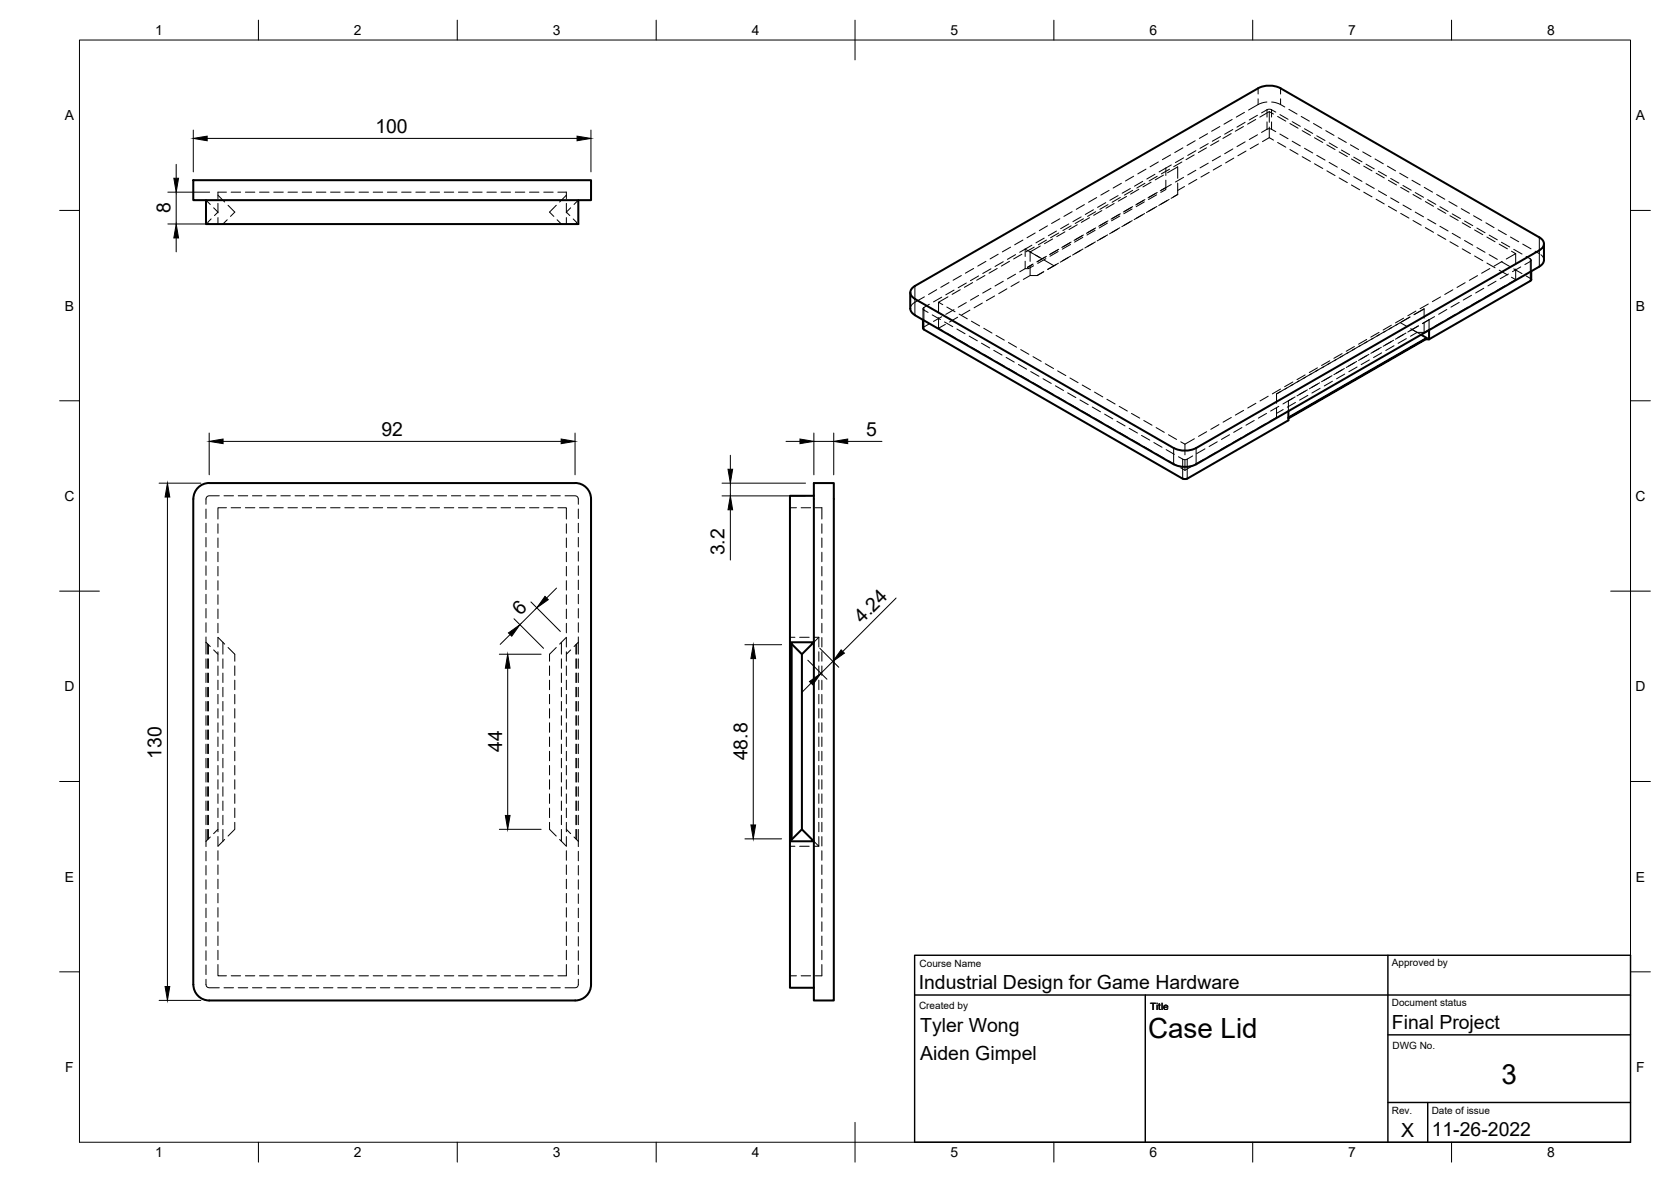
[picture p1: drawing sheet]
<svg xmlns="http://www.w3.org/2000/svg" width="420mm" height="297mm" viewBox="0 0 420 297" stroke-linecap="round" stroke-linejoin="round" font-family="sans-serif">
<!-- layer: Hidden -->
<g fill="none" stroke="#000" stroke-width=".25">
<path d="M294.3 38.9l-2 1.2M297.4 37.2l-2 1.1M297.6 39.7l-2 1.2M300.3 38.9l-2.1 1.2M300.5 35.4l-2 1.2M300.7 37.9l-2.1 1.2M303.4 37.2l-2.1 1.1M303.6 33.6l-2 1.2M303.8 36.1l-2.1 1.2M306.5 35.4l-2.1 1.2M306.7 31.8l-2 1.2M306.9 34.3l-2.1 1.2"/>
<path d="M306.9 39.2l-2.1 1.2M309.6 33.6l-2.1 1.2M309.8 30l-2 1.2M310 32.5l-2.1 1.2M310 37.4l-2.1 1.2M310.2 39.7l-2 1.2M312.7 31.8l-2.1 1.2M312.9 28.2l-2 1.2M313.1 30.7l-2.1 1.2M313.1 35.7l-2.1 1.1M313.3 38l-2 1.1M315.7 30l-2 1.2"/>
<path d="M316.2 29l-2.1 1.1M316.2 33.9l-2.1 1.2M316.4 36.2l-2.1 1.2M318.6 25.6l-1.8 .5-2.9 1.6M319.2 28.1v2.6M319.2 31.9v2.7M319.2 34.6l1 .6M319.2 34.6l-1.8 1M319.7 25.6l1.8 .5 1.5 .8M320.2 28.7l-1-.6-2.4 1.3M320.8 28.2l-1.2-.7-.5-.1-1.9 1M320.8 33.1l-1.1-.6-.6-.2-1.9 1"/>
<path d="M321.2 29.3l2.1 1.1M321.2 35.8l2.1 1.2M321.8 28.8l2.1 1.2M321.8 33.7l2.1 1.2M324.1 27.5l2 1.2M324.3 31l2.1 1.2M324.3 37.6l2.1 1.2M324.9 30.6l2.1 1.2M324.9 35.5l2.1 1.2M327.2 29.3l2 1.1M327.4 32.8l2.1 1.2M327.4 39.4l2.1 1.2"/>
<path d="M328 32.3l2.1 1.2M328 37.3l2.1 1.1M330.3 31l2 1.2M330.5 34.6l2.1 1.2M331.1 34.1l2.1 1.2M331.1 39l2.1 1.2M333.4 32.8l2 1.2M333.6 36.4l2.1 1.2M334.2 35.9l2.1 1.2M336.5 34.6l2 1.2M336.7 38.2l2.1 1.2M337.3 37.7l2 1.2"/>
<path d="M339.6 36.4l2 1.2M339.8 39.9l2.1 1.3M340.4 39.5l2.1 1.2M342.6 38.2l2.1 1.2M345.7 39.9l2.1 1.3M51.8 50.3l1.1 1.1M53.1 55l-.9 .9 .2 .4M53.7 52.2l1.1 1.1-.9 .9M54.8 49.1l1.7 1.7M54.8 51.1v2.4M54.8 54.7v1.6M56.9 48.3h-2.1v1.6"/>
<path d="M57.1 55.2l-1.1 1.1M57.3 51.6l1.7 1.7-1 1.1M58.1 48.3h2.4M61.7 48.3h2.4M65.3 48.3h2.3M68.8 48.3h2.4M72.4 48.3h2.4M76 48.3h2.4M79.5 48.3h2.4M83.1 48.3h2.4M86.7 48.3h2.4M90.3 48.3h2.3"/>
<path d="M93.8 48.3h2.4M97.4 48.3h2.4M101 48.3h2.4M104.6 48.3h2.3M108.1 48.3h2.4M111.7 48.3h2.4M115.3 48.3h2.4M118.9 48.3h2.3M122.4 48.3h2.4M126 48.3h2.4M129.6 48.3h2.4M133.1 48.3h2.4"/>
<path d="M136.7 48.3h2.4M139.9 51.6l-1.7 1.7 1.1 1.1M140.1 55.2l1.1 1.1M140.3 48.3h2.1v1.6M142.4 51.1v2.4M142.4 54.7v1.6M142.4 49.1l-1.7 1.7M143.5 52.2l-1.1 1.1 .9 .9M144.1 55l.9 .9-.2 .4M145.4 50.3l-1.1 1.1M260.3 58.6l-2.1 1.1M262.6 59.8l-2.1 1.2"/>
<path d="M263.4 56.8l-2.1 1.2M265.6 58.1l-2 1.2M266.2 58.6l-2 1.1M266.5 55l-2.1 1.2M267.8 58.3l-2.1 1.2M268.7 56.3l-2 1.2M269.3 56.8l-2 1.1M269.6 53.2l-2.1 1.2M270.9 56.5l-2.1 1.2M271.8 54.5l-2 1.2M272.3 59.7l-2.1 1.1M272.4 59.1l-2.3 1.3"/>
<path d="M272.4 55l-2.1 1.2M272.7 51.4l-2.1 1.2M274 54.7l-2.1 1.2M274.9 52.7l-2 1.2M275.4 57.9l-2.1 1.2M275.5 57.3l-2.3 1.3M275.5 53.2l-2 1.2M275.8 49.6l-2.1 1.2M277.1 52.9l-2.1 1.2M278 50.9l-2 1.2M278.4 56.1l-2 1.2M278.5 59l-2.6 1.5"/>
<path d="M278.6 55.5l-2.3 1.4M278.6 51.4l-2.1 1.2M278.9 47.8l-2.1 1.2M280.1 51.1l-2 1.2M281 57.6l-2 1.2M281.1 49.2l-2 1.1M281.4 53.9l-2 1.2M281.6 54.3l-2.1 1.2M281.6 57.2l-2.1 1.2M281.7 53.7l-2.1 1.2M281.7 49.6l-2.1 1.2M282 46.1l-2.1 1.2"/>
<path d="M283.3 49.4l-2.1 1.2M284.2 47.4l-2 1.2M284.5 52.1l-2.1 1.2M284.6 52.5l-2 1.2M284.7 55.4l-2.6 1.6M284.8 51.9l-2.1 1.2M284.8 47.8l-2.1 1.2M285.1 44.3l-2.1 1.2M286.3 47.6l-2 1.2M287.3 45.6l-2 1.2M287.7 50.7l-2 1.2M287.8 53.7l-2.6 1.5"/>
<path d="M287.9 50.2l-2.3 1.3M287.9 46.1l-2.1 1.2M288.1 42.5l-2 1.2M289.4 45.8l-2 1.2M290.4 43.8l-2 1.2M290.8 49l-2 1.2M290.9 51.9l-2.7 1.5M291 48.4l-2.4 1.3M291 44.3l-2.1 1.2M291.3 40.7l-2.1 1.2M292.5 44l-2 1.2M293.1 47.1v.5l-1.2 .8"/>
<path d="M293.1 47.1l-1.1 .7M293.1 47.1l-1.4 .8M293.1 42.2v1.9M293.1 45.3v1.8M293.1 42.2l-1.7 1M293.4 50.4l-2 1.2M293.6 43.4l2.5-1.5v2.9M294 50.1l-2.1 1.2M294.1 42.5l-2.1 1.2M294.5 41.5l-1.4 .7M294.5 46.4l-1.4 .7M296.1 48.9l-1.1 .6"/>
<path d="M296.1 46v2.9l-1.7 1M297.2 40.7l-2.1 1.2M297.6 44.6l-2 1.1M297.8 46.9l-1.7 1M300.7 42.8l-2.1 1.2M300.9 45.1l-2 1.2M303.8 41l-2.1 1.2M304 43.3l-2 1.2M307.1 41.5l-2 1.2M330.5 41.2l2.1 1.1M333.6 42.9l2.1 1.2M334.2 40.8l2.1 1.2"/>
<path d="M336.7 44.7l2.1 1.2M337.3 42.6l2 1.2M339.8 46.5l2.1 1.2M340.4 44.4l2.1 1.2M342.9 41.7l2.1 1.2M342.9 48.3l2.1 1.2M343.5 41.3l2 1.1M343.5 46.2l2 1.2M346 43.5l2.1 1.2M346 50.1l2.1 1.2M346.6 43l2 1.2M346.6 47.9l2 1.2"/>
<path d="M348.8 41.7l2.1 1.2M349.1 45.3l2.1 1.2M349.1 51.8l2.1 1.2M349.7 44.8l2 1.2M349.7 49.7l2 1.2M351.9 43.5l2.1 1.2M352.2 47.1l2.1 1.2M352.2 53.6l2.1 1.2M352.8 46.6l2 1.2M352.8 51.5l2 1.2M355 45.3l2.1 1.2M355.3 48.9l2.1 1.2"/>
<path d="M355.3 55.4l2.1 1.2M355.9 48.4l2 1.2M355.9 53.3l2 1.2M358.1 47.1l2.1 1.2M358.4 50.7l2 1.1M358.4 57.2l2 1.2M359 50.2l2 1.2M359 55.1l2 1.2M361.2 48.9l2.1 1.2M361.5 52.4l2 1.2M361.5 59l2 1.2M362.1 52l2 1.2"/>
<path d="M362.1 56.9l2 1.1M364.3 50.7l2.1 1.1M364.6 54.2l2 1.2M365.1 53.7l2.1 1.2M365.1 58.6l2.1 1.2M367.4 52.4l2.1 1.2M367.7 56l2 1.2M368.2 55.5l2.1 1.2M370.5 54.2l2.1 1.2M370.8 57.8l2 1.2M371.3 57.3l2.1 1.2M373.6 56l2.1 1.2"/>
<path d="M373.9 59.6l2 1.2M374.4 59.1l2.1 1.2M376.7 57.8l2.1 1.2M379.8 59.6l2.1 1.2M232.1 77.6v2.8M232.4 74.6l-2.7 1.6-.5 .5-.3 .9M233.7 76.5l-1.4 .8a.35 .35 0 0 0-.2 .3 .35 .35 0 0 0 .2 .3l1.1 .6M234.4 79.1l2.1 1.2M235.5 72.8l-2 1.2M236 76v2.6M236 79.8v2.7M236.8 79.6l-2.1 1.2"/>
<path d="M236.8 74.7l-2.1 1.2M238.1 77.2l2 1.1M238.4 74.6l-2.4 1.4 1 .6M238.6 71l-2 1.2M239.9 77.8l-2.1 1.2M239.9 72.9l-2.1 1.2M240.8 79.7l-2.1 1.2M241.2 78.9l2 1.2M241.4 72.8l-2 1.2M241.7 69.2l-2.1 1.2M243 71.1l-2.1 1.2M243 76l-2.1 1.2"/>
<path d="M243.9 77.9l-2.1 1.2M244.6 71l-2.1 1.2M244.8 67.5l-2.1 1.2M246.1 74.2l-2.1 1.2M246.1 69.3l-2.1 1.2M247 76.2l-2.1 1.2M247.6 69.2l-2 1.2M247.9 65.7l-2 1.2M249.2 72.5l-2.1 1.1M249.2 67.5l-2.1 1.2M250.1 74.4l-2.1 1.2M250.7 67.5l-2 1.2"/>
<path d="M251 63.9l-2.1 1.2M252.3 70.7l-2.1 1.2M252.3 65.8l-2.1 1.2M253.2 72.6l-2.1 1.2M253.8 65.7l-2 1.2M254.1 62.1l-2.1 1.2M255.4 68.9l-2.1 1.2M255.4 64l-2.1 1.2M256.3 70.8l-2.1 1.2M256.9 63.9l-2 1.2M257.2 60.3l-2.1 1.2M257.8 62.6v1.9"/>
<path d="M257.8 65.6v1.9M257.8 62.6l1.6 .9M257.8 67.5h.8M257.8 67.5l-1.4 .8M257.8 62.6l-1.4 .8M259 66.9v2.3h1.8l1.6-.9M259 63.3v2.4M259 69.2l-1.7 1M259.5 61.6l-1.7 1M259.7 66.4l-1.3 .8M259.8 66.4l-1.4 .8 .2 .3 1.3-.7M260 62.1l-2 1.2"/>
<path d="M260.4 64.1l1.6 1M261.6 61.8l-2.6 1.5 2.5 1.5M262.5 65.3l2.5 1.5 1.1-.6M262.8 64.6l-2 1.2M263 65l-2.1 1.2M263.1 64.4l-2.4 1.4M263.1 60.3l-2 1.2M264.7 60.1l-2.1 1.1M265 66.8l-1.6 .9M265.6 66.5l-2.1 1.2M266.1 63.2l-2.1 1.2M266.2 62.6l-2.3 1.4"/>
<path d="M268.6 64.7l-2 1.2M269 61l-2 1.2M269.2 61.4l-2.1 1.2M269.2 64.4l-2 1.1M269.3 60.8l-2 1.2M272.3 62.6l-2.6 1.5M274.8 61.1l-2 1.2M275.4 60.8l-2.1 1.2M352.9 80l-2 1.1M354.5 79.7l-2.1 1.2M354.6 79.7l-2.5 1.4M356 78.2l-2 1.2"/>
<path d="M358.1 77.6v2.4M358.1 77.6l-2.6 1.5M358.1 77.6l-2.5 1.4M359.1 76.4l-2 1.2M360.7 79.6l-1.4 .8M362.2 74.6l-2 1.2M363.8 77.8l-2.1 1.2M364.6 60.8l2 1.1M365.3 72.8l-2 1.2M366 79l-2.1 1.2M366.9 76l-2.1 1.2M367.7 62.5l2 1.2"/>
<path d="M368.2 60.4l2.1 1.2M368.4 71l-2 1.2M369.1 77.2l-2.1 1.2M370 74.2l-2.1 1.2M370.8 64.3l2 1.2M371.3 62.2l2.1 1.2M371.5 69.3l-2.1 1.1M372.2 75.4l-2.1 1.2M373.1 72.4l-2.1 1.2M373.9 66.1l2 1.2M374.4 64l2.1 1.2M374.6 67.5l-2.1 1.2"/>
<path d="M375.3 73.6l-2.1 1.2M376.2 70.7l-2.1 1.1M377 61.3l2 1.2M377 67.9l2 1.2M377.5 60.9l2.1 1.2M377.5 65.8l2.1 1.2M377.7 65.7l-2.1 1.2M378.4 71.8l-2.1 1.3M379.3 68.9l-2.1 1.1M380 63.1l1.1 .6-2.4 1.4M380 69.7l1.1 .6M380.6 62.7l2.1 1.1"/>
<path d="M380.6 67.6l2.1 1.2M381.1 63.7v2.7M381.1 67.6v2.7M381.1 70.3l-1.7 1M382.4 67.1l-2.1 1.2M382.9 61.3l2.1 1.2M383.7 64.4l1.1 .7a.35 .35 0 0 1 .2 .3 .35 .35 0 0 1-.2 .3l-1.4 .8M383.7 69.3l1.2 .7 .1 .3M385 65.4v2.8M386 63.1l1.1 .6M387.5 64l.4 .5 .3 .9M233.7 81.4l-1.4 .8-.2 .3"/>
<path d="M236 82.5l1 .6M237.5 80.9l2.1 1.2M237.7 81.5l-1.7 1M238.1 83.7l2 1.2M240.6 82.7l2.1 1.2M241.2 85.5l2 1.2M243.7 84.5l2 1.1M244.3 80.7l2 1.2M244.3 87.3l2 1.1M246.8 86.2l2.1 1.2M247.4 82.5l2 1.2M247.4 89l2 1.2"/>
<path d="M249.9 88l2 1.2M250.4 84.3l2.1 1.2M250.4 90.8l2.1 1.2M253 89.8l2 1.2M253.6 86.1l2 1.2M253.6 92.6l2 1.2M256.1 91.6l2 1.2M256.6 87.8l2.1 1.2M256.6 94.4l2.1 1.2M259.2 93.4l2 1.2M259.7 89.6l2.1 1.2M259.7 96.2l2.1 1.2"/>
<path d="M262.3 95.2l2 1.2M262.8 91.4l2.1 1.2M262.8 98l2.1 1.2M265.4 97l2 1.1M265.9 93.2l2.1 1.2M265.9 99.7l2.1 1.2M268.5 98.7l2 1.2M269 95l2.1 1.2M272.1 96.8l2.1 1.1M275.2 98.5l2.1 1.2M318.9 99.6l-2.1 1.2M321 99v2.4"/>
<path d="M322 97.8l-2.1 1.2M322.1 98.4l-1.1 .6M323.5 97.5l-2.5 1.5M325.1 96l-2.1 1.2M325.2 96.6l-2.1 1.2M325.6 99.7l-1.6 1M326.6 95.7l-2.1 1.2M328.2 94.2l-2.1 1.2M328.3 94.8l-2.1 1.2M328.7 98l-2.6 1.5M328.8 99.4l-2 1.1M329.7 93.9l-2 1.2"/>
<path d="M331.3 92.4l-2.1 1.2M331.8 96.2l-2.6 1.5M331.9 97.6l-2 1.2M332.8 92.2l-3.5 2M334.4 90.7l-2.1 1.1M334.5 91.2l-2.1 1.2M334.9 94.4l-2.6 1.5M335 95.8l-2 1.2M335.9 90.4l-2.1 1.2M337.5 92.9l-2.1 1.3M337.5 88.9l-2.1 1.2M337.5 89.5l-2 1.1"/>
<path d="M338 92.6l-2 1.2M338.1 94l-2 1.2M339 88.6l-2 1.2M340.6 87.1l-2.1 1.2M340.7 87.7l-2.1 1.2M341.1 90.8l-2.6 1.6M341.2 92.2l-2 1.2M342.1 86.8l-2.1 1.2M343.6 85.3l-2 1.2M344.2 89.1l-2.6 1.5M344.3 90.5l-2.1 1.1M345.2 85l-3.5 2.1"/>
<path d="M346.8 87.6l-2.1 1.2M346.8 83.5l-2.1 1.2M346.8 84.1l-2 1.2M347.3 87.3l-2.1 1.2M347.4 88.7l-2 1.2M348.3 83.3l-2.1 1.1M349.8 85.8l-2 1.2M349.8 81.7l-2 1.2M350.4 85.5l-2 1.2M350.5 86.9l-2.1 1.2M351.4 81.5l-3.5 2M352.1 81.1l1.6 .9"/>
<path d="M352.1 81.1l-1.1 .6M352.9 84l-2 1.2M353.5 83.7l-2 1.2M353.6 85.1l-2.1 1.2M354.7 82.6l2.6 1.5M356.6 81.9l-2.1 1.2M356.7 81.9l-2.7 1.5M358.1 83.5h-1.8l-1.7 1M358.1 81.2v2.3M359.3 80.4l-1.7 .9M359.3 80.4l-1.6 .9M359.3 80.4v2.6"/>
<path d="M359.8 82.6l-1.7 .9M362.9 80.8l-2.1 1.2M269 101.5l2.1 1.2M271.5 100.5l2.1 1.2M272.1 103.3l2.1 1.2M274.6 102.3l2.1 1.2M275.2 105.1l2.1 1.2M277.7 104.1l2.1 1.2M278.3 100.3l2.1 1.2M278.3 106.9l2.1 1.2M280.8 105.9l2.1 1.1M281.4 102.1l2.1 1.2"/>
<path d="M281.4 108.7l2.1 1.1M283.9 107.6l2.1 1.2M284.5 103.9l2.1 1.2M284.5 110.4l2.1 1.2M287 109.4l2.1 1.2M287.6 105.7l2.1 1.2M287.6 112.2l2.1 1.2M290.1 111.2l2.1 1.2M290.7 107.4l2.1 1.3M290.7 114l2.1 1.2M293.2 113l2.1 1.2M293.8 109.2l2 1.2"/>
<path d="M293.8 115.8l2 1.2M296.9 111l1 .6M296.9 117.6l1 .6M297.9 111.6v2.7M297.9 115.5v2.7M299.7 117.2l-1.8 1M299.9 114.6l-1.8 .9h-.5l-1.3-.7M300.3 110.3l-2.4 1.3M302.7 115.4l-2 1.2M303 112.8l-2.1 1.2M303.4 108.5l-2.1 1.2M305.8 113.6l-2 1.2"/>
<path d="M306.1 111l-2.1 1.2M306.5 106.7l-2.1 1.2M308.9 111.8l-2 1.2M309.2 109.2l-2.1 1.2M309.6 104.9l-2.1 1.2M312 110.1l-2 1.1M312.3 107.4l-2.1 1.3M312.7 103.1l-2.1 1.2M315.1 108.3l-2 1.2M315.4 105.7l-2.1 1.2M315.8 101.4l-2.1 1.1M318.2 106.5l-2 1.2"/>
<path d="M318.5 103.9l-2.1 1.2M321 102.5v2.4l-1.7 1M321.5 102.1l-2 1.2M322.6 102.9l-1.6 1M324 100.7v2.6M324 100.7l-1.4 .8M325.1 100.1l-1.1 .6M325.7 101.1l-2 1.2M51.8 127.9v2.4M51.8 131.5v2.4M51.8 135.1v2.3M51.8 138.6v2.4"/>
<path d="M54.8 131.6v2.4M54.8 135.2v2.4M54.8 138.8v2.4M55.1 124.6l-2.9 .1-.4 .6v1.4M56.3 124.6h2.4M56.9 127.6h-2.1v2.8M58.1 127.6h2.4M59.9 124.6h2.4M61.7 127.6h2.4M63.5 124.6h2.3M65.3 127.6h2.3M67.1 124.6h2.3"/>
<path d="M68.8 127.6h2.4M70.6 124.6h2.4M72.4 127.6h2.4M74.2 124.6h2.4M76 127.6h2.4M77.8 124.6h2.4M79.5 127.6h2.4M81.3 124.6h2.4M83.1 127.6h2.4M84.9 124.6h2.4M86.7 127.6h2.4M88.5 124.6h2.4"/>
<path d="M90.3 127.6h2.3M92.1 124.6h2.3M93.8 127.6h2.4M95.6 124.6h2.4M97.4 127.6h2.4M99.2 124.6h2.4M101 127.6h2.4M102.8 124.6h2.4M104.6 127.6h2.3M106.3 124.6h2.4M108.1 127.6h2.4M109.9 124.6h2.4"/>
<path d="M111.7 127.6h2.4M113.5 124.6h2.4M115.3 127.6h2.4M117.1 124.6h2.3M118.9 127.6h2.3M120.6 124.6h2.4M122.4 127.6h2.4M124.2 124.6h2.4M126 127.6h2.4M127.8 124.6h2.4M129.6 127.6h2.4M131.4 124.6h2.3"/>
<path d="M133.1 127.6h2.4M134.9 124.6h2.4M136.7 127.6h2.4M138.5 124.6h2.4M140.3 127.6h2.1v2.8M142.1 124.6l2.9 .1 .4 .6v1.4M142.4 131.6v2.4M142.4 135.2v2.4M142.4 138.8v2.4M145.4 127.9v2.4M145.4 131.5v2.4M145.4 135.1v2.3"/>
<path d="M145.4 138.6v2.4M198.6 127.6h1.7M201.4 127.6h2.4M205 127.6h1.7v2.8M206.7 131.6v2.4M206.7 135.2v2.4M206.7 138.8v2.4M51.8 142.2v2.4M51.8 145.8v2.4M51.8 149.4v2.3M51.8 152.9v2.4M51.8 156.5v2.4"/>
<path d="M54.8 142.4v2.3M54.8 145.9v2.4M54.8 149.5v2.4M54.8 153.1v2.4M54.8 156.6v2.4M142.4 142.4v2.3M142.4 145.9v2.4M142.4 149.5v2.4M142.4 153.1v2.4M142.4 156.6v2.4M145.4 142.2v2.4M145.4 145.8v2.4"/>
<path d="M145.4 149.4v2.3M145.4 152.9v2.4M145.4 156.5v2.4M206.7 142.4v2.3M206.7 145.9v2.4M206.7 149.5v2.4M206.7 153.1v2.4M206.7 156.6v2.4M51.8 161.4l1.1 1.1M51.8 160.1v4.3M51.8 165.6v2.3M51.8 169.1v2.4"/>
<path d="M51.8 172.7v2.4M51.8 176.3v2.4M51.8 179.9v2.4M52.2 161.8v2.6M52.2 165.6v2.3M52.2 169.1v2.4M52.2 172.7v2.4M52.2 176.3v2.4M52.2 179.9v2.4M52.4 162v2.4M52.4 165.6v2.3M52.4 169.1v2.4"/>
<path d="M52.4 172.7v2.4M52.4 176.3v2.4M52.4 179.9v2.4M53.7 163.3l1.1 1.1M54.8 160.2v2.4M54.8 163.8v2.4M54.8 167.4v2.3M54.8 170.9v2.4M54.8 174.5v2.4M54.8 178.1v2.4M54.8 160.2l1.7 1.7M56 161.4v3"/>
<path d="M56 165.6v2.3M56 169.1v2.4M56 172.7v2.4M56 176.3v2.4M56 179.9v2.4M57.3 162.7l1.7 1.7v1.8M59 167.4v2.3M59 170.9v2.4M59 174.5v2.4M59 178.1v2.4M138.2 167.4v2.3M138.2 170.9v2.4"/>
<path d="M138.2 174.5v2.4M138.2 178.1v2.4M139.9 162.7l-1.7 1.7v1.8M141.2 161.4v3M141.2 165.6v2.3M141.2 169.1v2.4M141.2 172.7v2.4M141.2 176.3v2.4M141.2 179.9v2.4M142.4 160.2v2.4M142.4 163.8v2.4M142.4 167.4v2.3"/>
<path d="M142.4 170.9v2.4M142.4 174.5v2.4M142.4 178.1v2.4M142.4 160.2l-1.7 1.7M143.5 163.3l-1.1 1.1M144.8 162v2.4M144.8 165.6v2.3M144.8 169.1v2.4M144.8 172.7v2.4M144.8 176.3v2.4M144.8 179.9v2.4M145 161.8v2.6"/>
<path d="M145 165.6v2.3M145 169.1v2.4M145 172.7v2.4M145 176.3v2.4M145 179.9v2.4M145.4 161.4l-1.1 1.1M145.4 160.1v4.3M145.4 165.6v2.3M145.4 169.1v2.4M145.4 172.7v2.4M145.4 176.3v2.4M145.4 179.9v2.4"/>
<path d="M198.6 161.4l.5 .4M198.6 160.2h1.3M201.1 160.2h2.4M204.6 160.2h1.3M205.9 160.2v2.4M205.9 163.8v2.4M205.9 167.4v2.3M205.9 170.9v2.4M205.9 174.5v2.4M205.9 178.1v2.4M205.9 160.2l-1.3 1.2M206.7 160.2v2.4"/>
<path d="M206.7 163.8v2.4M206.7 167.4v2.3M206.7 170.9v2.4M206.7 174.5v2.4M206.7 178.1v2.4M51.8 183.4v2.4M51.8 187v2.4M51.8 190.6v2.4M51.8 194.1v2.4M51.8 197.7v2.4M52.2 183.4v2.4M52.2 187v2.4"/>
<path d="M52.2 190.6v2.4M52.2 194.1v2.4M52.2 197.7v2.4M52.4 183.4v2.4M52.4 187v2.4M52.4 190.6v2.4M52.4 194.1v2.4M52.4 197.7v2.4M54.8 181.6v2.4M54.8 185.2v2.4M54.8 188.8v2.4M54.8 192.4v2.3"/>
<path d="M54.8 195.9v2.4M54.8 199.5v2.4M56 183.4v2.4M56 187v2.4M56 190.6v2.4M56 194.1v2.4M56 197.7v2.4M59 181.6v2.4M59 185.2v2.4M59 188.8v2.4M59 192.4v2.3M59 195.9v2.4"/>
<path d="M59 199.5v2.4M138.2 181.6v2.4M138.2 185.2v2.4M138.2 188.8v2.4M138.2 192.4v2.3M138.2 195.9v2.4M138.2 199.5v2.4M141.2 183.4v2.4M141.2 187v2.4M141.2 190.6v2.4M141.2 194.1v2.4M141.2 197.7v2.4"/>
<path d="M142.4 181.6v2.4M142.4 185.2v2.4M142.4 188.8v2.4M142.4 192.4v2.3M142.4 195.9v2.4M142.4 199.5v2.4M144.8 183.4v2.4M144.8 187v2.4M144.8 190.6v2.4M144.8 194.1v2.4M144.8 197.7v2.4M145 183.4v2.4"/>
<path d="M145 187v2.4M145 190.6v2.4M145 194.1v2.4M145 197.7v2.4M145.4 183.4v2.4M145.4 187v2.4M145.4 190.6v2.4M145.4 194.1v2.4M145.4 197.7v2.4M205.9 181.6v2.4M205.9 185.2v2.4M205.9 188.8v2.4"/>
<path d="M205.9 192.4v2.3M205.9 195.9v2.4M205.9 199.5v2.4M206.7 181.6v2.4M206.7 185.2v2.4M206.7 188.8v2.4M206.7 192.4v2.3M206.7 195.9v2.4M206.7 199.5v2.4M51.8 201.3v2.4M51.8 204.9v2.3M51.8 208.4v4.4"/>
<path d="M51.8 213.9v2.4M51.8 217.5v2.4M52.2 201.3v2.4M52.2 204.9v2.3M52.2 208.4v2.6M52.4 201.3v2.4M52.4 204.9v2.3M52.4 208.4v2.4M52.9 210.3l-1.1 1.1M54.8 203.1v2.4M54.8 206.7v2.3M54.8 210.2v2.4"/>
<path d="M54.8 213.8v2.4M54.8 217.4v2.4M54.8 208.4l-1.1 1.1M56 201.3v2.4M56 204.9v2.3M56 208.4v3M56.5 211l-1.7 1.7M59 206.7v1.7l-1.7 1.7M59 203.1v2.4M138.2 203.1v2.4M138.2 206.7v1.7l1.7 1.7M140.7 211l1.7 1.7"/>
<path d="M141.2 201.3v2.4M141.2 204.9v2.3M141.2 208.4v3M142.4 203.1v2.4M142.4 206.7v2.3M142.4 210.2v2.4M142.4 213.8v2.4M142.4 217.4v2.4M142.4 208.4l1.1 1.1M144.3 210.3l1.1 1.1M144.8 201.3v2.4M144.8 204.9v2.3"/>
<path d="M144.8 208.4v2.4M145 201.3v2.4M145 204.9v2.3M145 208.4v2.6M145.4 201.3v2.4M145.4 204.9v2.3M145.4 208.4v4.4M145.4 213.9v2.4M145.4 217.5v2.4M198.6 212.7h1.3M199.1 211l-.5 .4M201.1 212.7h2.4"/>
<path d="M204.6 212.7h1.3M205.9 210.2v2.5l-1.3-1.3M205.9 203.1v2.4M205.9 206.7v2.3M206.7 203.1v2.4M206.7 206.7v2.3M206.7 210.2v2.4M206.7 213.8v2.4M206.7 217.4v2.4M51.8 221.1v2.4M51.8 224.6v2.4M51.8 228.2v2.4"/>
<path d="M51.8 231.8v2.4M51.8 235.4v2.4M51.8 238.9v2.4M54.8 220.9v2.4M54.8 224.5v2.4M54.8 228.1v2.4M54.8 231.7v2.3M54.8 235.2v2.4M54.8 238.8v2.4M142.4 220.9v2.4M142.4 224.5v2.4M142.4 228.1v2.4"/>
<path d="M142.4 231.7v2.3M142.4 235.2v2.4M142.4 238.8v2.4M145.4 221.1v2.4M145.4 224.6v2.4M145.4 228.2v2.4M145.4 231.8v2.4M145.4 235.4v2.4M145.4 238.9v2.4M206.7 220.9v2.4M206.7 224.5v2.4M206.7 228.1v2.4"/>
<path d="M206.7 231.7v2.3M206.7 235.2v2.4M206.7 238.8v2.4M51.8 246.1v1.5l.4 .5 2.9 .1M51.8 242.5v2.4M54.8 242.4v2.8h2.1M56.3 248.2h2.4M58.1 245.2h2.4M59.9 248.2h2.4M61.7 245.2h2.4M63.5 248.2h2.3M65.3 245.2h2.3"/>
<path d="M67.1 248.2h2.3M68.8 245.2h2.4M70.6 248.2h2.4M72.4 245.2h2.4M74.2 248.2h2.4M76 245.2h2.4M77.8 248.2h2.4M79.5 245.2h2.4M81.3 248.2h2.4M83.1 245.2h2.4M84.9 248.2h2.4M86.7 245.2h2.4"/>
<path d="M88.5 248.2h2.4M90.3 245.2h2.3M92.1 248.2h2.3M93.8 245.2h2.4M95.6 248.2h2.4M97.4 245.2h2.4M99.2 248.2h2.4M101 245.2h2.4M102.8 248.2h2.4M104.6 245.2h2.3M106.3 248.2h2.4M108.1 245.2h2.4"/>
<path d="M109.9 248.2h2.4M111.7 245.2h2.4M113.5 248.2h2.4M115.3 245.2h2.4M117.1 248.2h2.3M118.9 245.2h2.3M120.6 248.2h2.4M122.4 245.2h2.4M124.2 248.2h2.4M126 245.2h2.4M127.8 248.2h2.4M129.6 245.2h2.4"/>
<path d="M131.4 248.2h2.3M133.1 245.2h2.4M134.9 248.2h2.4M136.7 245.2h2.4M138.5 248.2h2.4M142.4 242.4v2.8h-2.1M145.4 246.1v1.3a.8 .8 0 0 1-.8 .8h-2.5M145.4 242.5v2.4M198.6 245.2h1.7M201.4 245.2h2.4M206.7 242.4v2.8h-1.7"/>
</g>
<!-- layer: Visible -->
<g fill="none" stroke="#000" stroke-width=".51">
<path d="M48.6 45.3h100v5h-100zM51.8 50.3v6h93.6v-6M229.5 72.3l86.8-50.1a6.3 6.3 0 0 1 5.7 0l65 37.5a1.73 1.73 0 0 1 1.2 1.6 1.73 1.73 0 0 1-1.1 1.6l-86.3 49.7a6.4 6.4 0 0 1-5.7 0l-65-37.5a1.65 1.65 0 0 1-.6-2.8zM385 68.2v2.1l-.2 .3-25.5 14.7M388.2 61.3v4.4l-.4 .7-.8 .6-86.2 49.7a6.3 6.3 0 0 1-5.7 0l-65.1-37.5-.7-.6-.4-.7v-4.4M232.1 80.4v2.1l.2 .3 65.1 37.5M357.3 84.1l1.4 .8M358.5 85.3h.8M359.3 83v2.3M324 104.9l34.7-20-.2 .4-34.5 19.8M324 103.3v2.3l-25.5 14.7M49.8 122.6a4 4 0 0 1 2.8-1.2h92a4 4 0 0 1 4 4v122a4 4 0 0 1-4 4h-92a4 4 0 0 1-4-4v-122a4 4 0 0 1 1.2-2.8z"/>
<path d="M204.6 124.6h-6v36.8M204.6 121.4h5.1v130h-5.1zM297.4 120.3l.6 .1 .5-.1M198.6 162l.5-.2v49.2l-.5-.2zM198.6 162v-.6h6l-3 3M199.1 161.8l2.5 2.6v44l-2.5 2.6M198.6 211.4v36.8h6M201.6 208.4l3 3h-6v-.6"/>
</g>
<!-- layer: Hidden Narrow -->
<g fill="none" stroke="#000" stroke-width=".25">
<path d="M316.3 22.2v1.4M316.3 24.8v1.5M318.6 27.6v1.8M318.6 30.6v1.9M319.7 27.6v1.8M319.7 30.6v1.9M322 22.2v1.4M322 24.8v1.5M387.1 59.7v3.2M230 71.9v3.2M232.3 77.3v3.2M384.8 65.1v3.2"/>
<path d="M297.4 115.4v1.9M298.5 115.4v1.9"/>
</g>
<!-- layer: Visible Narrow -->
<path d="M230 75.1v4.1M384.8 68.3v2.3M387.1 62.9v4.1M232.3 80.5v2.3M295.1 112.6v4.1M297.4 117.3v3M298.5 117.3v3M300.8 112.6v4.1" fill="none" stroke="#000" stroke-width=".25"/>
<!-- layer: BORDER -->
<g fill="none" stroke="#000" stroke-width=".25">
<path d="M20 10.1h390v276.9h-390zM65 5.1v5M115 5.1v5M165 5.1v5M215 5.1v10M265 5.1v5M315 5.1v5M365 5.1v5M15 52.9h5M410 52.9h5M15 100.7h5M410 100.7h5"/>
<path d="M15 148.6h10M405 148.6h10M15 196.4h5M410 196.4h5M15 244.2h5M410 244.2h5M65 287v5M115 287v5M165 287v5M215 282.1v9.9M265 287v5M315 287v5"/>
<path d="M365 287v5"/>
</g>
<!-- layer: TITLEBLOCK -->
<path d="M230 240.1h180v46.9h-180zM230 250h180M288 250v37M349 240.1v46.9M349 277.1h61M349 260.1h61M359 277.1v9.9" fill="none" stroke="#000" stroke-width=".36"/>
<!-- layer: FD_Dimensions -->
<g fill="none" stroke="#000" stroke-width=".25">
<path d="M48.6 32.7v10.5M52.1 34.8h93M148.6 32.7v10.5M42.2 48.3h10.5M42.2 56.3h10.5M44.3 41.3v3.5M44.3 48.3v8M44.3 59.8v3.5M52.6 108.8v10.5M56.1 110.9h85M144.6 108.8v10.5M183.6 114.4v3.5"/>
<path d="M197.6 110.9h3.5M204.6 110.9h5M204.6 108.8v10.5M209.6 108.8v10.5M213.1 110.9h8.7M40 121.4h10.5M42.1 124.9v123M181.5 121.4h21M181.5 124.6h21M183.6 121.4v3.2M183.6 128.1v12.6M128.2 159.5l-2.4 2.4"/>
<path d="M129.2 155.5l7.5 7.4M133.5 151.3l7.4 7.4M135 152.7l-4.3 4.3M139.9 147.8l-2.4 2.5M225.3 150.3l-13.4 13.4M125.6 164.4h10.5M127.7 167.9v37M187.3 162h9.2M189.4 165.5v41.8M203.1 165.9l4.8 4.8M203.9 171.7l-2.4 2.4M206.1 162.9l4.8 4.8"/>
<path d="M209.4 166.2l-3 3M125.6 208.4h10.5M187.3 210.8h9.2M40 251.4h10.5"/>
</g>
<g fill="#000" stroke="#000" stroke-width=".25">
<path d="M48.6 34.8l3.5-.6v1.2zM145.1 34.2l3.5 .6-3.5 .6zM43.7 44.8h1.2l-.6 3.5zM44.3 56.3l.6 3.5h-1.2zM52.6 110.9l3.5-.6v1.2zM141.1 110.3l3.5 .6-3.5 .6zM183 117.9h1.2l-.6 3.5zM201.1 110.3l3.5 .6-3.5 .6zM209.6 110.9l3.5-.6v1.2zM42.1 121.4l.6 3.5h-1.2zM183.6 124.6l.6 3.5h-1.2zM127.8 159.1l2.9-2.1-2 2.9z"/>
<path d="M137 149.9l.9 .8-2.9 2zM127.7 164.4l.5 3.5h-1.1zM189.4 162l.6 3.5h-1.2zM203.5 171.3l2.9-2.1-2 2.9zM211.5 163.3l.8 .8-2.9 2.1zM127.1 204.9h1.1l-.5 3.5zM188.8 207.3h1.2l-.6 3.5zM41.5 247.9h1.2l-.6 3.5z"/>
</g>
<g font-size="7">
<text x="288.7" y="261">Case Lid</text>
<text x="377.5" y="272.3">3</text>
</g>
<g font-size="4.9">
<text x="94.4" y="33.3">100</text>
<text x="42.8" y="53.6" transform="rotate(-90 42.8 53.6)">8</text>
<text x="95.9" y="109.5">92</text>
<text x="217.8" y="109.5">5</text>
<text x="182.2" y="139.6" transform="rotate(-90 182.2 139.6)">3.2</text>
<text x="130.9" y="154.8" transform="rotate(-45 130.9 154.8)">6</text>
<text x="216.8" y="156.9" transform="rotate(-45 216.8 156.9)">4.24</text>
<text x="40.6" y="190.6" transform="rotate(-90 40.6 190.6)">130</text>
<text x="126.3" y="189" transform="rotate(-90 126.3 189)">44</text>
<text x="187.9" y="191.1" transform="rotate(-90 187.9 191.1)">48.8</text>
<text x="231" y="248.5">Industrial Design for Game Hardware</text>
<text x="231.4" y="259.3">Tyler Wong</text>
<text x="350" y="258.6">Final Project</text>
<text x="231.4" y="266.3">Aiden Gimpel</text>
<text x="352.3" y="285.7">X</text>
<text x="360" y="285.5">11-26-2022</text>
</g>
<g font-size="3.5">
<text x="39" y="8.8">1</text>
<text x="89" y="8.8">2</text>
<text x="139" y="8.8">3</text>
<text x="189" y="8.8">4</text>
<text x="239" y="8.8">5</text>
<text x="289" y="8.8">6</text>
<text x="339" y="8.8">7</text>
<text x="389" y="8.8">8</text>
<text x="16.3" y="30.2">A</text>
<text x="411.3" y="30.2">A</text>
<text x="16.3" y="78">B</text>
<text x="411.3" y="78">B</text>
<text x="16.2" y="125.9">C</text>
<text x="411.2" y="125.9">C</text>
<text x="16.2" y="173.7">D</text>
<text x="411.2" y="173.7">D</text>
<text x="16.3" y="221.6">E</text>
<text x="411.3" y="221.6">E</text>
<text x="16.4" y="269.4">F</text>
<text x="411.4" y="269.4">F</text>
<text x="39" y="290.8">1</text>
<text x="89" y="290.8">2</text>
<text x="139" y="290.8">3</text>
<text x="189" y="290.8">4</text>
<text x="239" y="290.8">5</text>
<text x="289" y="290.8">6</text>
<text x="339" y="290.8">7</text>
<text x="389" y="290.8">8</text>
</g>
<g font-size="2.5">
<text x="231.2" y="242.9">Course Name</text>
<text x="350" y="242.9">Approved by</text>
<text x="231.1" y="253.7">Created by</text>
<text x="289.2" y="253.7">Title</text>
<text x="350" y="252.8">Document status</text>
<text x="350.1" y="263.7">DWG No.</text>
<text x="350" y="279.9">Rev.</text>
<text x="360" y="279.9">Date of issue</text>
</g>
</svg>
